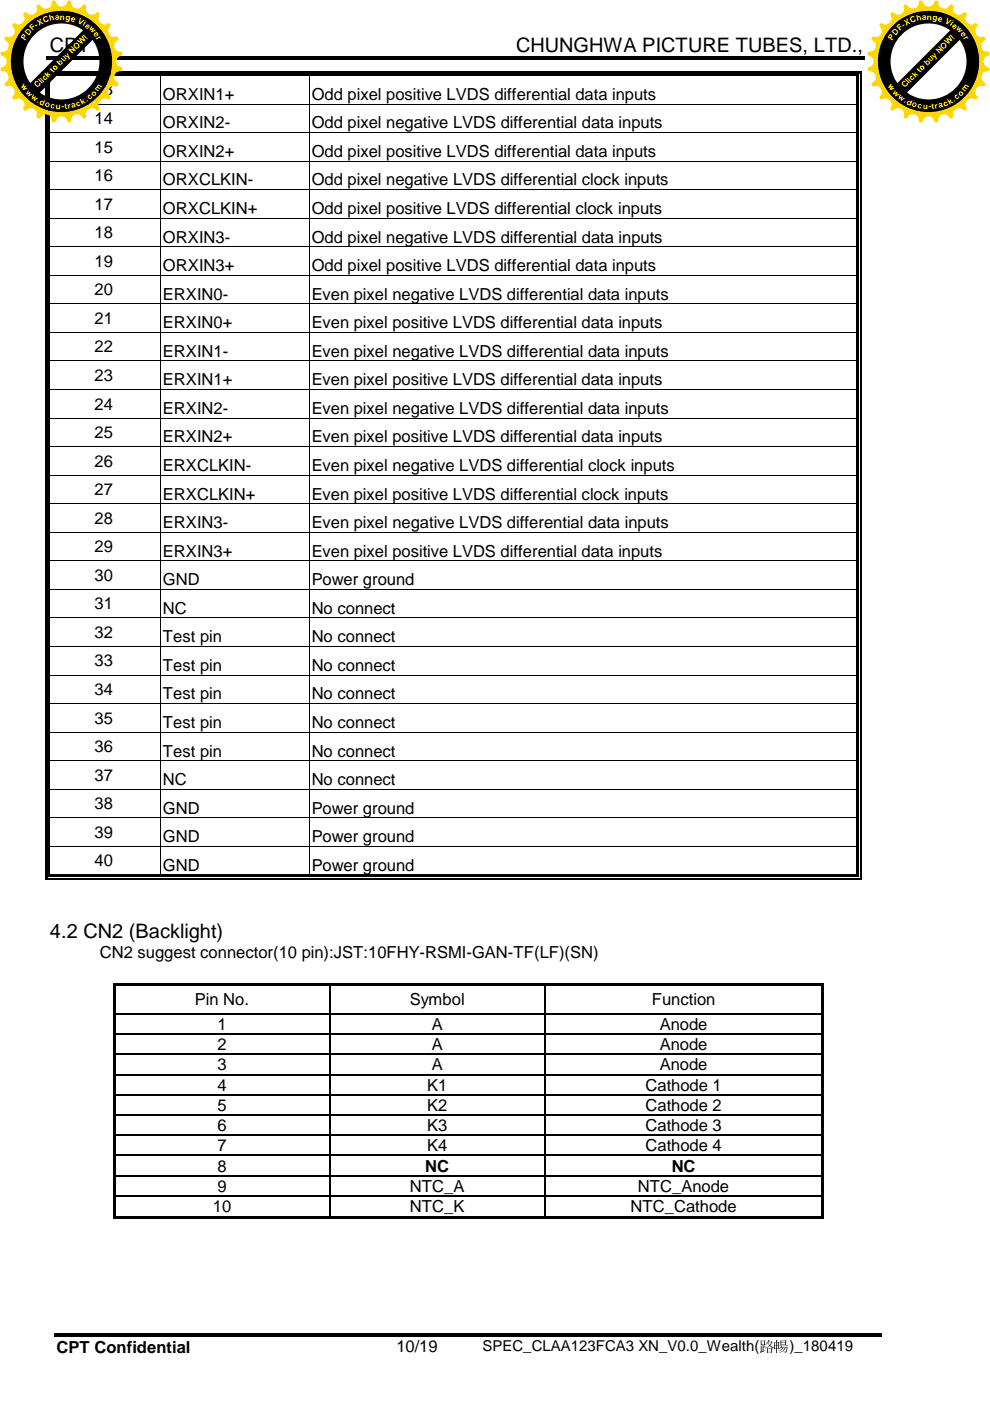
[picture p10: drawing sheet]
<svg xmlns="http://www.w3.org/2000/svg" width="210mm" height="297mm" viewBox="0 0 210 297" stroke-linecap="round" stroke-linejoin="round" font-family="sans-serif">
<g fill="#000">
<path d="M9.5 15h.5v1.1h-.5zM9.5 15h1v.5h-1zM9.8 11.9h82.1v.8h-82.1zM10.3 15.8h.2v.3h-.2zM10.3 15.8h.2v.2h-.2zM10.5 15h23.5v.5h-23.5zM34 16l.1 .1zM34 15h1v.5h-1zM34 15.8h1v.2h-1zM35 15h30.5v.5h-30.5zM65.5 16l.2 .1zM65.5 15h1v.5h-1z"/>
<path d="M65.5 15.8h1v.2h-1zM66.5 15h115.2v.5h-115.2zM91.6 11.9h.8v.8h-.8zM92.4 11.9h91v.8h-91zM181.7 15h1v.5h-1zM181.7 15.8h.5v.3h-.5zM181.7 15.8h.5v.2h-.5zM182.4 15h.3v1.1h-.3zM9.5 16.1h.5v5.9h-.5zM9.5 22h.5v.1h-.5zM9.5 22.1h.5v5.9h-.5zM9.5 28h.5v.2h-.5z"/>
<path d="M9.5 28.2h.5v5.9h-.5zM9.5 34.1h.5v.1h-.5zM10.3 22h.2v.1h-.2zM10.3 28h.2v.2h-.2zM10.3 34.1h.2v.1h-.2zM34 22h.1v.1h-.1zM34 28h.1v.2h-.1zM34 34.1h.1v.1h-.1zM65.5 22h.2v.1h-.2zM65.5 28h.2v.2h-.2zM65.5 34.1h.2v.1h-.2zM181.7 16.1h.5v5.9h-.5z"/>
<path d="M181.7 22h.5v.1h-.5zM181.7 22.1h.5v5.9h-.5zM181.7 28h.5v.2h-.5zM181.7 28.2h.5v5.9h-.5zM181.7 34.1h.5v.1h-.5zM182.4 22h.3v.1h-.3zM182.4 28h.3v.2h-.3zM182.4 34.1h.3v.1h-.3zM9.5 34.2h.5v5.9h-.5zM9.5 40.1h.5v.2h-.5zM9.5 40.3h.5v5.9h-.5zM9.5 46.2h.5v.2h-.5z"/>
<path d="M9.5 46.4h.5v5.8h-.5zM9.5 52.2h.5v.2h-.5zM9.5 52.4h.5v5.9h-.5zM9.5 58.3h.5v.2h-.5zM10.3 40.1h.2v.2h-.2zM10.3 46.2h.2v.2h-.2zM10.3 52.2h.2v.2h-.2zM10.3 58.3h.2v.2h-.2zM34 40.1h.1v.2h-.1zM34 46.2h.1v.2h-.1zM34 52.2h.1v.2h-.1zM34 58.3h.1v.2h-.1z"/>
<path d="M65.5 40.1h.2v.2h-.2zM65.5 46.2h.2v.2h-.2zM65.5 52.2h.2v.2h-.2zM65.5 58.3h.2v.2h-.2zM181.7 34.2h.5v5.9h-.5zM181.7 40.1h.5v.2h-.5zM181.7 40.3h.5v5.9h-.5zM181.7 46.2h.5v.2h-.5zM181.7 46.4h.5v5.8h-.5zM181.7 52.2h.5v.2h-.5zM181.7 52.4h.5v5.9h-.5zM181.7 58.3h.5v.2h-.5z"/>
<path d="M182.4 40.1h.3v.2h-.3zM182.4 46.2h.3v.2h-.3zM182.4 52.2h.3v.2h-.3zM182.4 58.3h.3v.2h-.3zM9.5 58.5h.5v5.8h-.5zM9.5 64.3h.5v.2h-.5zM9.5 64.5h.5v5.9h-.5zM9.5 70.4h.5v.2h-.5zM9.5 70.6h.5v5.9h-.5zM9.5 76.5h.5v.1h-.5zM10.3 64.3h.2v.2h-.2zM10.3 70.4h.2v.2h-.2z"/>
<path d="M10.3 76.5h.2v.1h-.2zM34 64.3h.1v.2h-.1zM34 70.4h.1v.2h-.1zM34 76.5h.1v.1h-.1zM65.5 64.3h.2v.2h-.2zM65.5 70.4h.2v.2h-.2zM65.5 76.5h.2v.1h-.2zM181.7 58.5h.5v5.8h-.5zM181.7 64.3h.5v.2h-.5zM181.7 64.5h.5v5.9h-.5zM181.7 70.4h.5v.2h-.5zM181.7 70.6h.5v5.9h-.5z"/>
<path d="M181.7 76.5h.5v.1h-.5zM182.4 64.3h.3v.2h-.3zM182.4 70.4h.3v.2h-.3zM182.4 76.5h.3v.1h-.3zM9.5 76.6h.5v5.9h-.5zM9.5 82.5h.5v.2h-.5zM9.5 82.7h.5v5.9h-.5zM9.5 88.6h.5v.1h-.5zM9.5 88.7h.5v5.9h-.5zM9.5 94.6h.5v.2h-.5zM10.3 82.5h.2v.2h-.2zM10.3 88.6h.2v.1h-.2z"/>
<path d="M10.3 94.6h.2v.2h-.2zM34 82.5h.1v.2h-.1zM34 88.6h.1v.1h-.1zM34 94.6h.1v.2h-.1zM65.5 82.5h.2v.2h-.2zM65.5 88.6h.2v.1h-.2zM65.5 94.6h.2v.2h-.2zM181.7 76.6h.5v5.9h-.5zM181.7 82.5h.5v.2h-.5zM181.7 82.7h.5v5.9h-.5zM181.7 88.6h.5v.1h-.5zM181.7 88.7h.5v5.9h-.5z"/>
<path d="M181.7 94.6h.5v.2h-.5zM182.4 82.5h.3v.2h-.3zM182.4 88.6h.3v.1h-.3zM182.4 94.6h.3v.2h-.3zM9.5 94.8h.5v5.9h-.5zM9.5 100.7h.5v.1h-.5zM9.5 100.8h.5v5.9h-.5zM9.5 106.7h.5v.2h-.5zM9.5 106.9h.5v5.9h-.5zM9.5 112.8h.5v.1h-.5zM9.5 112.9h.5v5.9h-.5zM9.5 118.8h.5v.2h-.5z"/>
<path d="M10.3 100.7h.2v.1h-.2zM10.3 106.7h.2v.2h-.2zM10.3 112.8h.2v.1h-.2zM10.3 118.8h.2v.2h-.2zM34 100.7h.1v.1h-.1zM34 106.7h.1v.2h-.1zM34 112.8h.1v.1h-.1zM34 118.8h.1v.2h-.1zM65.5 100.7h.2v.1h-.2zM65.5 106.7h.2v.2h-.2zM65.5 112.8h.2v.1h-.2zM65.5 118.8h.2v.2h-.2z"/>
<path d="M181.7 94.8h.5v5.9h-.5zM181.7 100.7h.5v.1h-.5zM181.7 100.8h.5v5.9h-.5zM181.7 106.7h.5v.2h-.5zM181.7 106.9h.5v5.9h-.5zM181.7 112.8h.5v.1h-.5zM181.7 112.9h.5v5.9h-.5zM181.7 118.8h.5v.2h-.5zM182.4 100.7h.3v.1h-.3zM182.4 106.7h.3v.2h-.3zM182.4 112.8h.3v.1h-.3zM182.4 118.8h.3v.2h-.3z"/>
<path d="M9.5 119h.5v5.9h-.5zM9.5 124.9h.5v.2h-.5zM9.5 125.1h.5v5.8h-.5zM9.5 130.9h.5v.2h-.5zM9.5 131.1h.5v5.9h-.5zM9.5 137h.5v.2h-.5zM10.3 124.9h.2v.2h-.2zM10.3 130.9h.2v.2h-.2zM10.3 137h.2v.2h-.2zM34 124.9h.1v.2h-.1zM34 130.9h.1v.2h-.1zM34 137h.1v.2h-.1z"/>
<path d="M65.5 124.9h.2v.2h-.2zM65.5 130.9h.2v.2h-.2zM65.5 137h.2v.2h-.2zM181.7 119h.5v5.9h-.5zM181.7 124.9h.5v.2h-.5zM181.7 125.1h.5v5.8h-.5zM181.7 130.9h.5v.2h-.5zM181.7 131.1h.5v5.9h-.5zM181.7 137h.5v.2h-.5zM182.4 124.9h.3v.2h-.3zM182.4 130.9h.3v.2h-.3zM182.4 137h.3v.2h-.3z"/>
<path d="M9.5 137.2h.5v5.8h-.5zM9.5 143h.5v.2h-.5zM9.5 143.2h.5v5.9h-.5zM9.5 149.1h.5v.2h-.5zM9.5 149.3h.5v5.9h-.5zM9.5 155.2h.5v.1h-.5zM10.3 143h.2v.2h-.2zM10.3 149.1h.2v.2h-.2zM10.3 155.2h.2v.1h-.2zM34 143h.1v.2h-.1zM34 149.1h.1v.2h-.1zM34 155.2h.1v.1h-.1z"/>
<path d="M65.5 143h.2v.2h-.2zM65.5 149.1h.2v.2h-.2zM65.5 155.2h.2v.1h-.2zM181.7 137.2h.5v5.8h-.5zM181.7 143h.5v.2h-.5zM181.7 143.2h.5v5.9h-.5zM181.7 149.1h.5v.2h-.5zM181.7 149.3h.5v5.9h-.5zM181.7 155.2h.5v.1h-.5zM182.4 143h.3v.2h-.3zM182.4 149.1h.3v.2h-.3zM182.4 155.2h.3v.1h-.3z"/>
<path d="M9.5 155.3h.5v5.9h-.5zM9.5 161.2h.5v.2h-.5zM9.5 161.4h.5v5.9h-.5zM9.5 167.3h.5v.1h-.5zM9.5 167.4h.5v5.9h-.5zM9.5 173.3h.5v.2h-.5zM9.5 173.5h.5v5.9h-.5zM9.5 179.4h.5v.1h-.5zM10.3 161.2h.2v.2h-.2zM10.3 167.3h.2v.1h-.2zM10.3 173.3h.2v.2h-.2zM10.3 179.4h.2v.1h-.2z"/>
<path d="M34 161.2h.1v.2h-.1zM34 167.3h.1v.1h-.1zM34 173.3h.1v.2h-.1zM34 179.4h.1v.1h-.1zM65.5 161.2h.2v.2h-.2zM65.5 167.3h.2v.1h-.2zM65.5 173.3h.2v.2h-.2zM65.5 179.4h.2v.1h-.2zM181.7 155.3h.5v5.9h-.5zM181.7 161.2h.5v.2h-.5zM181.7 161.4h.5v5.9h-.5zM181.7 167.3h.5v.1h-.5z"/>
<path d="M181.7 167.4h.5v5.9h-.5zM181.7 173.3h.5v.2h-.5zM181.7 173.5h.5v5.9h-.5zM181.7 179.4h.5v.1h-.5zM182.4 161.2h.3v.2h-.3zM182.4 167.3h.3v.1h-.3zM182.4 173.3h.3v.2h-.3zM182.4 179.4h.3v.1h-.3zM9.5 179.5h.5v5.9h-.5zM9.5 185.4h.5v1h-.5zM9.5 186.2h1v.2h-1zM10.3 185.4h.2v.5h-.2z"/>
<path d="M10.5 185.4h23.5v.5h-23.5zM34 185.4h1v.5h-1zM34 186.2h1v.2h-1zM35 185.4h30.5v.5h-30.5zM65.5 185.4h1v.5h-1zM65.5 186.2h1v.2h-1zM66.5 185.4h115.2v.5h-115.2zM181.7 179.5h.5v5.9h-.5zM181.7 186.2h1v.2h-1zM181.7 185.4h.5v.5h-.5zM182.4 185.4h.3v1h-.3zM24 208.4h.5v.6h-.5z"/>
<path d="M24 208.4h.5v.5h-.5zM24 209h.5v5.9h-.5zM24 214.9h.5v.2h-.5zM24 215.1h.5v4.1h-.5zM24 219.2h.5v.2h-.5zM24.5 208.4h45.3v.5h-45.3zM69.8 208.9l.2 .1zM69.8 208.4h.5v.5h-.5zM69.8 214.9h.2v.2h-.2zM69.8 219.2h.2v.2h-.2zM70.3 208.4h45.1v.5h-45.1zM115.4 208.9l.3 .1z"/>
<path d="M115.4 208.4h.6v.5h-.6zM115.4 214.9h.3v.2h-.3zM115.4 219.2h.3v.2h-.3zM116 208.4h58.1v.5h-58.1zM174.1 208.4h.5v.6h-.5zM174.1 208.4h.5v.5h-.5zM174.1 209h.5v5.9h-.5zM174.1 214.9h.5v.2h-.5zM174.1 215.1h.5v4.1h-.5zM174.1 219.2h.5v.2h-.5zM24 219.4h.5v4h-.5zM24 223.4h.5v.3h-.5z"/>
<path d="M24 223.7h.5v4h-.5zM24 227.7h.5v.3h-.5zM24 228h.5v4h-.5zM24 232h.5v.2h-.5zM24 232.2h.5v4.1h-.5zM24 236.3h.5v.2h-.5zM69.8 223.4h.2v.3h-.2zM69.8 227.7h.2v.3h-.2zM69.8 232h.2v.2h-.2zM69.8 236.3h.2v.2h-.2zM115.4 223.4h.3v.3h-.3zM115.4 227.7h.3v.3h-.3z"/>
<path d="M115.4 232h.3v.2h-.3zM115.4 236.3h.3v.2h-.3zM174.1 219.4h.5v4h-.5zM174.1 223.4h.5v.3h-.5zM174.1 223.7h.5v4h-.5zM174.1 227.7h.5v.3h-.5zM174.1 228h.5v4h-.5zM174.1 232h.5v.2h-.5zM174.1 232.2h.5v4.1h-.5zM174.1 236.3h.5v.2h-.5zM24 236.5h.5v4h-.5zM24 240.5h.5v.3h-.5z"/>
<path d="M24 240.8h.5v4h-.5zM24 244.8h.5v.3h-.5zM24 245.1h.5v4.2h-.5zM24 249.3h.5v.2h-.5zM24 249.5h.5v4h-.5zM24 253.5h.5v.3h-.5zM24 253.8h.5v4h-.5zM24 257.8h.5v.5h-.5zM24.5 257.8h45.3v.5h-45.3zM69.8 240.5h.2v.3h-.2zM69.8 244.8h.2v.3h-.2zM69.8 249.3h.2v.2h-.2z"/>
<path d="M69.8 253.5h.2v.3h-.2zM69.8 257.8h.5v.5h-.5zM70.3 257.8h45.1v.5h-45.1zM115.4 240.5h.3v.3h-.3zM115.4 244.8h.3v.3h-.3zM115.4 249.3h.3v.2h-.3zM115.4 253.5h.3v.3h-.3zM115.4 257.8h.6v.5h-.6zM116 257.8h58.1v.5h-58.1zM174.1 236.5h.5v4h-.5zM174.1 240.5h.5v.3h-.5zM174.1 240.8h.5v4h-.5z"/>
<path d="M174.1 244.8h.5v.3h-.5zM174.1 245.1h.5v4.2h-.5zM174.1 249.3h.5v.2h-.5zM174.1 249.5h.5v4h-.5zM174.1 253.5h.5v.3h-.5zM174.1 253.8h.5v4h-.5zM174.1 257.8h.5v.5h-.5zM11.5 282.7h40.4v.7h-40.4zM51.9 282.7h.8v.7h-.8zM52.7 282.7h43.3v.7h-43.3zM96 282.7h.8v.7h-.8zM96.8 282.7h90.2v.7h-90.2z"/>
</g>
<g fill="none" stroke="#000" stroke-width=".25">
<path d="M10.4 16.1v5.9M10.5 15.9h23.5M35 15.9h30.5M66.5 15.9h115.2M182.5 16.1v5.9M10.4 22.1v5.9M10.4 28.2v5.9M10.4 34.2v5.9M182.5 22.1v5.9M182.5 28.2v5.9M182.5 34.2v5.9M10.4 40.3v5.9"/>
<path d="M10.4 46.4v5.8M10.4 52.4v5.9M10.4 58.5v5.8M182.5 40.3v5.9M182.5 46.4v5.8M182.5 52.4v5.9M182.5 58.5v5.8M10.4 64.5v5.9M10.4 70.6v5.9M10.4 76.6v5.9M182.5 64.5v5.9M182.5 70.6v5.9"/>
<path d="M182.5 76.6v5.9M10.4 82.7v5.9M10.4 88.7v5.9M10.4 94.8v5.9M182.5 82.7v5.9M182.5 88.7v5.9M182.5 94.8v5.9M10.4 100.8v5.9M10.4 106.9v5.9M10.4 112.9v5.9M10.4 119v5.9M182.5 100.8v5.9"/>
<path d="M182.5 106.9v5.9M182.5 112.9v5.9M182.5 119v5.9M10.4 125.1v5.8M10.4 131.1v5.9M10.4 137.2v5.8M182.5 125.1v5.8M182.5 131.1v5.9M182.5 137.2v5.8M10.4 143.2v5.9M10.4 149.3v5.9M10.4 155.3v5.9"/>
<path d="M182.5 143.2v5.9M182.5 149.3v5.9M182.5 155.3v5.9M10.4 161.4v5.9M10.4 167.4v5.9M10.4 173.5v5.9M10.4 179.5v5.9M182.5 161.4v5.9M182.5 167.4v5.9M182.5 173.5v5.9M182.5 179.5v5.9M10.5 186.3h23.5"/>
<path d="M35 186.3h30.5M66.5 186.3h115.2M24.5 215h45.3M24.5 219.3h45.3M69.9 209v5.9M69.9 215.1v4.1M69.9 219.4v4M70 215h45.4M70 219.3h45.4M115.6 209v5.9M115.6 215.1v4.1M115.6 219.4v4"/>
<path d="M115.7 215h58.4M115.7 219.3h58.4M24.5 223.6h45.3M24.5 227.8h45.3M24.5 232.1h45.3M24.5 236.4h45.3M69.9 223.7v4M69.9 228v4M69.9 232.2v4.1M69.9 236.5v4M70 223.6h45.4M70 227.8h45.4"/>
<path d="M70 232.1h45.4M70 236.4h45.4M115.6 223.7v4M115.6 228v4M115.6 232.2v4.1M115.6 236.5v4M115.7 223.6h58.4M115.7 227.8h58.4M115.7 232.1h58.4M115.7 236.4h58.4M24.5 240.7h45.3M24.5 244.9h45.3"/>
<path d="M24.5 249.4h45.3M24.5 253.7h45.3M69.9 240.8v4M69.9 245.1v4.2M69.9 249.5v4M69.9 253.8v4M70 240.7h45.4M70 244.9h45.4M70 249.4h45.4M70 253.7h45.4M115.6 240.8v4M115.6 245.1v4.2"/>
<path d="M115.6 249.5v4M115.6 253.8v4M115.7 240.7h58.4M115.7 244.9h58.4M115.7 249.4h58.4M115.7 253.7h58.4"/>
</g>
<g fill="none" stroke="#000" stroke-width=".21">
<path d="M34 16.1v5.9M65.6 16.1v5.9M10.5 22.1h23.5M10.5 28.1h23.5M10.5 34.2h23.5M34 22.1v5.9M34 28.2v5.9M34 34.2v5.9M34.1 22.1h31.4M34.1 28.1h31.4M34.1 34.2h31.4M65.6 22.1v5.9"/>
<path d="M65.6 28.2v5.9M65.6 34.2v5.9M65.7 22.1h116M65.7 28.1h116M65.7 34.2h116M10.5 40.2h23.5M10.5 46.3h23.5M10.5 52.3h23.5M10.5 58.4h23.5M34 40.3v5.9M34 46.4v5.8M34 52.4v5.9"/>
<path d="M34 58.5v5.8M34.1 40.2h31.4M34.1 46.3h31.4M34.1 52.3h31.4M34.1 58.4h31.4M65.6 40.3v5.9M65.6 46.4v5.8M65.6 52.4v5.9M65.6 58.5v5.8M65.7 40.2h116M65.7 46.3h116M65.7 52.3h116"/>
<path d="M65.7 58.4h116M10.5 64.4h23.5M10.5 70.5h23.5M10.5 76.5h23.5M34 64.5v5.9M34 70.6v5.9M34 76.6v5.9M34.1 64.4h31.4M34.1 70.5h31.4M34.1 76.5h31.4M65.6 64.5v5.9M65.6 70.6v5.9"/>
<path d="M65.6 76.6v5.9M65.7 64.4h116M65.7 70.5h116M65.7 76.5h116M10.5 82.6h23.5M10.5 88.6h23.5M10.5 94.7h23.5M34 82.7v5.9M34 88.7v5.9M34 94.8v5.9M34.1 82.6h31.4M34.1 88.6h31.4"/>
<path d="M34.1 94.7h31.4M65.6 82.7v5.9M65.6 88.7v5.9M65.6 94.8v5.9M65.7 82.6h116M65.7 88.6h116M65.7 94.7h116M10.5 100.8h23.5M10.5 106.8h23.5M10.5 112.9h23.5M10.5 118.9h23.5M34 100.8v5.9"/>
<path d="M34 106.9v5.9M34 112.9v5.9M34 119v5.9M34.1 100.8h31.4M34.1 106.8h31.4M34.1 112.9h31.4M34.1 118.9h31.4M65.6 100.8v5.9M65.6 106.9v5.9M65.6 112.9v5.9M65.6 119v5.9M65.7 100.8h116"/>
<path d="M65.7 106.8h116M65.7 112.9h116M65.7 118.9h116M10.5 125h23.5M10.5 131h23.5M10.5 137.1h23.5M34 125.1v5.8M34 131.1v5.9M34 137.2v5.8M34.1 125h31.4M34.1 131h31.4M34.1 137.1h31.4"/>
<path d="M65.6 125.1v5.8M65.6 131.1v5.9M65.6 137.2v5.8M65.7 125h116M65.7 131h116M65.7 137.1h116M10.5 143.1h23.5M10.5 149.2h23.5M10.5 155.2h23.5M34 143.2v5.9M34 149.3v5.9M34 155.3v5.9"/>
<path d="M34.1 143.1h31.4M34.1 149.2h31.4M34.1 155.2h31.4M65.6 143.2v5.9M65.6 149.3v5.9M65.6 155.3v5.9M65.7 143.1h116M65.7 149.2h116M65.7 155.2h116M10.5 161.3h23.5M10.5 167.3h23.5M10.5 173.4h23.5"/>
<path d="M10.5 179.5h23.5M34 161.4v5.9M34 167.4v5.9M34 173.5v5.9M34 179.5v5.9M34.1 161.3h31.4M34.1 167.3h31.4M34.1 173.4h31.4M34.1 179.5h31.4M65.6 161.4v5.9M65.6 167.4v5.9M65.6 173.5v5.9"/>
<path d="M65.6 179.5v5.9M65.7 161.3h116M65.7 167.3h116M65.7 173.4h116M65.7 179.5h116"/>
</g>
<path d="M2.7 5.1a1.03 1.03 0 0 0 .4 1.1 1.25 1.25 0 0 1-.3 1.3 1.25 1.25 0 0 1-1.3 .3h-.3l-.2 .2a1.03 1.03 0 0 0 .7 1 1.25 1.25 0 0 1 0 1.3 1.25 1.25 0 0 1-1.2 .6l-.3 .1-.1 .3a1.03 1.03 0 0 0 .9 .8 1.25 1.25 0 0 1 .4 1.3 1.25 1.25 0 0 1-1 .9l-.2 .1-.1 .3a1.03 1.03 0 0 0 1.1 .5 1.25 1.25 0 0 1 .7 1.2 1.25 1.25 0 0 1-.8 1.1l-.1 .2v.3a1.03 1.03 0 0 0 1.2 .2 1.25 1.25 0 0 1 .9 1 1.25 1.25 0 0 1-.4 1.2l-.1 .3 .1 .3a1.03 1.03 0 0 0 1.2-.1 1.25 1.25 0 0 1 1.1 .6 1.25 1.25 0 0 1 0 1.3l-.1 .3 .2 .3a1.03 1.03 0 0 0 1.1-.4 1.25 1.25 0 0 1 1.3 .3 1.25 1.25 0 0 1 .3 1.3v.3l.2 .2a1.03 1.03 0 0 0 1-.7 1.25 1.25 0 0 1 1.3 0 1.25 1.25 0 0 1 .6 1.2l.1 .2 .3 .1a1.03 1.03 0 0 0 .8-.9 1.25 1.25 0 0 1 1.3-.3 1.25 1.25 0 0 1 .9 1l.1 .2h.3a1.03 1.03 0 0 0 .5-1 1.25 1.25 0 0 1 1.2-.7 1.25 1.25 0 0 1 1.1 .7l.2 .2h.3a1.03 1.03 0 0 0 .2-1.2 1.25 1.25 0 0 1 1-1 1.25 1.25 0 0 1 1.2 .5l.3 .1 .3-.1a1.03 1.03 0 0 0-.1-1.2 1.25 1.25 0 0 1 .6-1.2 1.25 1.25 0 0 1 1.3 .1h.3l.3-.1a1.03 1.03 0 0 0-.4-1.2 1.25 1.25 0 0 1 .3-1.2 1.25 1.25 0 0 1 1.3-.3h.3l.2-.3a1.03 1.03 0 0 0-.7-1 1.25 1.25 0 0 1 0-1.3 1.25 1.25 0 0 1 1.2-.6l.2-.1 .1-.3a1.03 1.03 0 0 0-.9-.7 1.25 1.25 0 0 1-.3-1.3 1.25 1.25 0 0 1 1-.9l.2-.2v-.3a1.03 1.03 0 0 0-1-.5 1.25 1.25 0 0 1-.7-1.1 1.25 1.25 0 0 1 .7-1.1l.2-.2v-.4a1.03 1.03 0 0 0-1.2-.2 1.25 1.25 0 0 1-1-.9 1.25 1.25 0 0 1 .5-1.2l.1-.3-.1-.3a1.03 1.03 0 0 0-1.2 .1 1.25 1.25 0 0 1-1.2-.7 1.25 1.25 0 0 1 .1-1.3v-.2l-.1-.3a1.03 1.03 0 0 0-1.2 .4 1.25 1.25 0 0 1-1.2-.3 1.25 1.25 0 0 1-.3-1.3v-.3l-.3-.2a1.03 1.03 0 0 0-1 .7 1.25 1.25 0 0 1-1.3 0 1.25 1.25 0 0 1-.6-1.2l-.1-.3-.3-.1a1.03 1.03 0 0 0-.7 .9 1.25 1.25 0 0 1-1.3 .4 1.25 1.25 0 0 1-.9-1l-.2-.2-.3-.1a1.03 1.03 0 0 0-.5 1.1 1.25 1.25 0 0 1-1.1 .7 1.25 1.25 0 0 1-1.1-.8l-.2-.1h-.4a1.03 1.03 0 0 0-.2 1.2 1.25 1.25 0 0 1-.9 .9 1.25 1.25 0 0 1-1.2-.4l-.3-.1-.3 .1a1.03 1.03 0 0 0 .1 1.2 1.25 1.25 0 0 1-.7 1.1 1.25 1.25 0 0 1-1.3 0l-.2-.1zM2.3 13a10.8 10.8 0 0 0 21.5 0 10.8 10.8 0 0 0-21.5 0z" fill-rule="evenodd" fill="#ffd700"/>
<path d="M2.3 13a10.8 10.8 0 0 0 21.5 0 10.8 10.8 0 0 0-21.5 0zM4.8 13a8.2 8.2 0 0 0 16.5 0 8.2 8.2 0 0 0-16.5 0z" fill-rule="evenodd" fill="#000"/>
<circle cx="13" cy="13" r="8.2" fill="none" stroke="#000" stroke-width=".35"/>
<path d="M6.3 17.8l11.5-11.5 1 .9 1 1.1-11.5 11.5-1.1-1z" fill="#000"/>
<path d="M186.5 5.1a1.03 1.03 0 0 0 .4 1.1 1.25 1.25 0 0 1-.3 1.3 1.25 1.25 0 0 1-1.3 .3h-.3l-.2 .2a1.03 1.03 0 0 0 .7 1 1.25 1.25 0 0 1 0 1.3 1.25 1.25 0 0 1-1.2 .6l-.2 .1-.1 .3a1.03 1.03 0 0 0 .9 .8 1.25 1.25 0 0 1 .3 1.3 1.25 1.25 0 0 1-1 .9l-.2 .1v.3a1.03 1.03 0 0 0 1 .5 1.25 1.25 0 0 1 .7 1.2 1.25 1.25 0 0 1-.7 1.1l-.2 .2v.3a1.03 1.03 0 0 0 1.2 .2 1.25 1.25 0 0 1 1 1 1.25 1.25 0 0 1-.5 1.2l-.1 .3 .1 .3a1.03 1.03 0 0 0 1.2-.1 1.25 1.25 0 0 1 1.2 .6 1.25 1.25 0 0 1-.1 1.3v.3l.1 .3a1.03 1.03 0 0 0 1.2-.4 1.25 1.25 0 0 1 1.2 .3 1.25 1.25 0 0 1 .3 1.3v.3l.3 .2a1.03 1.03 0 0 0 1-.7 1.25 1.25 0 0 1 1.3 0 1.25 1.25 0 0 1 .6 1.2l.1 .2 .3 .1a1.03 1.03 0 0 0 .7-.9 1.25 1.25 0 0 1 1.3-.3 1.25 1.25 0 0 1 .9 1l.2 .2h.3a1.03 1.03 0 0 0 .5-1 1.25 1.25 0 0 1 1.1-.7 1.25 1.25 0 0 1 1.1 .7l.2 .2h.4a1.03 1.03 0 0 0 .2-1.2 1.25 1.25 0 0 1 .9-1 1.25 1.25 0 0 1 1.3 .5l.2 .1 .3-.1a1.03 1.03 0 0 0-.1-1.2 1.25 1.25 0 0 1 .7-1.2 1.25 1.25 0 0 1 1.3 .1h.2l.3-.1a1.03 1.03 0 0 0-.4-1.2 1.25 1.25 0 0 1 .3-1.2 1.25 1.25 0 0 1 1.3-.3h.3l.2-.3a1.03 1.03 0 0 0-.7-1 1.25 1.25 0 0 1 0-1.3 1.25 1.25 0 0 1 1.2-.6l.3-.1 .1-.3a1.03 1.03 0 0 0-.9-.7 1.25 1.25 0 0 1-.4-1.3 1.25 1.25 0 0 1 1-.9l.2-.2 .1-.3a1.03 1.03 0 0 0-1.1-.5 1.25 1.25 0 0 1-.7-1.1 1.25 1.25 0 0 1 .8-1.1l.1-.2v-.4a1.03 1.03 0 0 0-1.2-.2 1.25 1.25 0 0 1-.9-.9 1.25 1.25 0 0 1 .4-1.2l.1-.3-.1-.3a1.03 1.03 0 0 0-1.2 .1 1.25 1.25 0 0 1-1.1-.7 1.25 1.25 0 0 1 0-1.3l.1-.2-.2-.3a1.03 1.03 0 0 0-1.1 .4 1.25 1.25 0 0 1-1.3-.3 1.25 1.25 0 0 1-.3-1.3v-.3l-.2-.2a1.03 1.03 0 0 0-1 .7 1.25 1.25 0 0 1-1.3 0 1.25 1.25 0 0 1-.6-1.2l-.1-.3-.3-.1a1.03 1.03 0 0 0-.8 .9 1.25 1.25 0 0 1-1.3 .4 1.25 1.25 0 0 1-.9-1l-.1-.2-.3-.1a1.03 1.03 0 0 0-.5 1.1 1.25 1.25 0 0 1-1.2 .7 1.25 1.25 0 0 1-1.1-.8l-.2-.1h-.3a1.03 1.03 0 0 0-.2 1.2 1.25 1.25 0 0 1-.9 .9 1.25 1.25 0 0 1-1.3-.4l-.3-.1-.3 .1a1.03 1.03 0 0 0 .1 1.2 1.25 1.25 0 0 1-.6 1.1 1.25 1.25 0 0 1-1.3 0l-.3-.1zM186.1 13a10.8 10.8 0 0 0 21.5 0 10.8 10.8 0 0 0-21.5 0z" fill-rule="evenodd" fill="#ffd700"/>
<path d="M186.1 13a10.8 10.8 0 0 0 21.5 0 10.8 10.8 0 0 0-21.5 0zM188.6 13a8.2 8.2 0 0 0 16.5 0 8.2 8.2 0 0 0-16.5 0z" fill-rule="evenodd" fill="#000"/>
<circle cx="196.9" cy="13" r="8.2" fill="none" stroke="#000" stroke-width=".35"/>
<path d="M190.1 17.8l11.5-11.5 1.1 .9 .9 1.1-11.4 11.5-1.1-1z" fill="#000"/>
<g font-size="4.2">
<text x="10.6" y="10.9">CPT</text>
<text x="109.4" y="10.9">CHUNGHWA PICTURE TUBES, LTD.,</text>
<text x="10.6" y="198.9">4.2 CN2 (Backlight)</text>
</g>
<g font-size="3.5">
<text x="20.1" y="20.2">13</text>
<text x="34.5" y="21.2">ORXIN1+</text>
<text x="66.1" y="21.2">Odd pixel positive LVDS differential data inputs</text>
<text x="20.1" y="26.3">14</text>
<text x="34.5" y="27.2">ORXIN2-</text>
<text x="66.1" y="27.2">Odd pixel negative LVDS differential data inputs</text>
<text x="20.1" y="32.3">15</text>
<text x="34.5" y="33.3">ORXIN2+</text>
<text x="66.1" y="33.3">Odd pixel positive LVDS differential data inputs</text>
<text x="20.1" y="38.4">16</text>
<text x="34.5" y="39.3">ORXCLKIN-</text>
<text x="66.1" y="39.3">Odd pixel negative LVDS differential clock inputs</text>
<text x="20.1" y="44.5">17</text>
<text x="34.5" y="45.4">ORXCLKIN+</text>
<text x="66.1" y="45.4">Odd pixel positive LVDS differential clock inputs</text>
<text x="20.1" y="50.5">18</text>
<text x="34.5" y="51.4">ORXIN3-</text>
<text x="66.1" y="51.4">Odd pixel negative LVDS differential data inputs</text>
<text x="20.1" y="56.6">19</text>
<text x="34.5" y="57.5">ORXIN3+</text>
<text x="66.1" y="57.5">Odd pixel positive LVDS differential data inputs</text>
<text x="20.1" y="62.6">20</text>
<text x="34.5" y="63.5">ERXIN0-</text>
<text x="66.1" y="63.5">Even pixel negative LVDS differential data inputs</text>
<text x="20.1" y="68.7">21</text>
<text x="34.5" y="69.6">ERXIN0+</text>
<text x="66.1" y="69.6">Even pixel positive LVDS differential data inputs</text>
<text x="20.1" y="74.7">22</text>
<text x="34.5" y="75.6">ERXIN1-</text>
<text x="66.1" y="75.6">Even pixel negative LVDS differential data inputs</text>
<text x="20.1" y="80.8">23</text>
<text x="34.5" y="81.7">ERXIN1+</text>
<text x="66.1" y="81.7">Even pixel positive LVDS differential data inputs</text>
<text x="20.1" y="86.8">24</text>
<text x="34.5" y="87.8">ERXIN2-</text>
<text x="66.1" y="87.8">Even pixel negative LVDS differential data inputs</text>
<text x="20.1" y="92.9">25</text>
<text x="34.5" y="93.8">ERXIN2+</text>
<text x="66.1" y="93.8">Even pixel positive LVDS differential data inputs</text>
<text x="20.1" y="98.9">26</text>
<text x="34.5" y="99.9">ERXCLKIN-</text>
<text x="66.1" y="99.9">Even pixel negative LVDS differential clock inputs</text>
<text x="20.1" y="105">27</text>
<text x="34.5" y="105.9">ERXCLKIN+</text>
<text x="66.1" y="105.9">Even pixel positive LVDS differential clock inputs</text>
<text x="20.1" y="111">28</text>
<text x="34.5" y="112">ERXIN3-</text>
<text x="66.1" y="112">Even pixel negative LVDS differential data inputs</text>
<text x="20.1" y="117.1">29</text>
<text x="34.5" y="118">ERXIN3+</text>
<text x="66.1" y="118">Even pixel positive LVDS differential data inputs</text>
<text x="20.1" y="123.1">30</text>
<text x="34.5" y="124.1">GND</text>
<text x="66.1" y="124.1">Power ground</text>
<text x="20.1" y="129.2">31</text>
<text x="34.5" y="130.1">NC</text>
<text x="66.1" y="130.1">No connect</text>
<text x="20.1" y="135.3">32</text>
<text x="34.5" y="136.2">Test pin</text>
<text x="66.1" y="136.2">No connect</text>
<text x="20.1" y="141.3">33</text>
<text x="34.5" y="142.2">Test pin</text>
<text x="66.1" y="142.2">No connect</text>
<text x="20.1" y="147.4">34</text>
<text x="34.5" y="148.3">Test pin</text>
<text x="66.1" y="148.3">No connect</text>
<text x="20.1" y="153.4">35</text>
<text x="34.5" y="154.3">Test pin</text>
<text x="66.1" y="154.3">No connect</text>
<text x="20.1" y="159.5">36</text>
<text x="34.5" y="160.4">Test pin</text>
<text x="66.1" y="160.4">No connect</text>
<text x="20.1" y="165.5">37</text>
<text x="34.5" y="166.5">NC</text>
<text x="66.1" y="166.5">No connect</text>
<text x="20.1" y="171.6">38</text>
<text x="34.5" y="172.5">GND</text>
<text x="66.1" y="172.5">Power ground</text>
<text x="20.1" y="177.6">39</text>
<text x="34.5" y="178.6">GND</text>
<text x="66.1" y="178.6">Power ground</text>
<text x="20.1" y="183.7">40</text>
<text x="34.5" y="184.6">GND</text>
<text x="66.1" y="184.6">Power ground</text>
<text x="21.2" y="203.1">CN2 suggest connector(10 pin):JST:10FHY-RSMI-GAN-TF(LF)(SN)</text>
<text x="41.3" y="213.1">Pin No.</text>
<text x="86.9" y="213.1">Symbol</text>
<text x="138.2" y="213.1">Function</text>
<text x="46.1" y="218.4">1</text>
<text x="91.5" y="218.4">A</text>
<text x="139.9" y="218.4">Anode</text>
<text x="46.1" y="222.7">2</text>
<text x="46.1" y="226.9">3</text>
<text x="91.5" y="222.7">A</text>
<text x="91.5" y="226.9">A</text>
<text x="139.9" y="222.7">Anode</text>
<text x="139.9" y="226.9">Anode</text>
<text x="46.1" y="231.2">4</text>
<text x="90.6" y="231.2">K1</text>
<text x="136.9" y="231.2">Cathode 1</text>
<text x="46.1" y="235.5">5</text>
<text x="46.1" y="239.8">6</text>
<text x="90.6" y="235.5">K2</text>
<text x="90.6" y="239.8">K3</text>
<text x="136.9" y="235.5">Cathode 2</text>
<text x="136.9" y="239.8">Cathode 3</text>
<text x="46.1" y="244.1">7</text>
<text x="90.6" y="244.1">K4</text>
<text x="136.9" y="244.1">Cathode 4</text>
<text x="46.1" y="248.4">8</text>
<text x="90.2" y="248.5">NC</text>
<text x="142.4" y="248.5">NC</text>
<text x="45.1" y="257">10</text>
<text x="46.1" y="252.8">9</text>
<text x="86.9" y="252.8">NTC_A</text>
<text x="86.9" y="257">NTC_K</text>
<text x="133.7" y="257">NTC_Cathode</text>
<text x="135.3" y="252.8">NTC_Anode</text>
<text x="12" y="286.9">CPT Confidential</text>
<text x="84" y="286.7">10/19</text>
</g>
<text font-size="3.2" x="102.3" y="286.5">SPEC_CLAA123FCA3 XN_V0.0_Wealth(路暢)_180419</text>
<g font-size="1.7" fill="#ffd700">
<text x="7.8" y="5.9" transform="rotate(-35 7.8 5.9)">-</text>
<text x="8.3" y="5.5" transform="rotate(-29 8.3 5.5)">X</text>
<text x="9.4" y="4.9" transform="rotate(-20 9.4 4.9)">C</text>
<text x="10.6" y="4.5" transform="rotate(-13 10.6 4.5)">h</text>
<text x="11.7" y="4.3" transform="rotate(-6 11.7 4.3)">a</text>
<text x="12.7" y="4.2" transform="rotate(1 12.7 4.2)">n</text>
<text x="13.8" y="4.2" transform="rotate(9 13.8 4.2)">g</text>
<text x="14.9" y="4.4" transform="rotate(15 14.9 4.4)">e</text>
<text x="16.4" y="4.8" transform="rotate(26 16.4 4.8)">V</text>
<text x="17.5" y="5.4" transform="rotate(32 17.5 5.4)">i</text>
<text x="17.9" y="5.6" transform="rotate(36 17.9 5.6)">e</text>
<text x="191.6" y="5.9" transform="rotate(-35 191.6 5.9)">-</text>
<text x="192.1" y="5.5" transform="rotate(-29 192.1 5.5)">X</text>
<text x="193.2" y="4.9" transform="rotate(-20 193.2 4.9)">C</text>
<text x="194.4" y="4.5" transform="rotate(-13 194.4 4.5)">h</text>
<text x="195.5" y="4.3" transform="rotate(-6 195.5 4.3)">a</text>
<text x="196.5" y="4.2" transform="rotate(1 196.5 4.2)">n</text>
<text x="197.7" y="4.2" transform="rotate(9 197.7 4.2)">g</text>
<text x="198.8" y="4.4" transform="rotate(15 198.8 4.4)">e</text>
<text x="200.2" y="4.8" transform="rotate(26 200.2 4.8)">V</text>
<text x="201.3" y="5.4" transform="rotate(32 201.3 5.4)">i</text>
<text x="201.7" y="5.6" transform="rotate(36 201.7 5.6)">e</text>
<text x="5.3" y="8.6" transform="rotate(-56 5.3 8.6)">P</text>
<text x="6" y="7.6" transform="rotate(-48 6 7.6)">D</text>
<text x="6.9" y="6.6" transform="rotate(-40 6.9 6.6)">F</text>
<text x="18.7" y="6.2" transform="rotate(44 18.7 6.2)">w</text>
<text x="19.7" y="7.2" transform="rotate(52 19.7 7.2)">e</text>
<text x="20.3" y="8" transform="rotate(58 20.3 8)">r</text>
<text x="189.2" y="8.6" transform="rotate(-56 189.2 8.6)">P</text>
<text x="189.9" y="7.6" transform="rotate(-48 189.9 7.6)">D</text>
<text x="190.8" y="6.6" transform="rotate(-40 190.8 6.6)">F</text>
<text x="202.6" y="6.2" transform="rotate(44 202.6 6.2)">w</text>
<text x="203.6" y="7.2" transform="rotate(52 203.6 7.2)">e</text>
<text x="204.2" y="8" transform="rotate(58 204.2 8)">r</text>
<text x="4.3" y="18.3" transform="rotate(55 4.3 18.3)">w</text>
<text x="5.3" y="19.6" transform="rotate(46 5.3 19.6)">w</text>
<text x="6.5" y="20.8" transform="rotate(36 6.5 20.8)">w</text>
<text x="7.7" y="21.7" transform="rotate(30 7.7 21.7)">.</text>
<text x="8" y="18.8" transform="rotate(-45 8 18.8)">Click to buy NOW!</text>
<text x="8.3" y="22" transform="rotate(25 8.3 22)">d</text>
<text x="9.4" y="22.5" transform="rotate(18 9.4 22.5)">o</text>
<text x="10.6" y="22.9" transform="rotate(11 10.6 22.9)">c</text>
<text x="11.8" y="23.1" transform="rotate(4 11.8 23.1)">u</text>
<text x="13" y="23.2" transform="rotate(-2 13 23.2)">-</text>
<text x="13.7" y="23.1" transform="rotate(-6 13.7 23.1)">t</text>
<text x="14.4" y="23.1" transform="rotate(-10 14.4 23.1)">r</text>
<text x="15.3" y="22.9" transform="rotate(-15 15.3 22.9)">a</text>
<text x="16.4" y="22.6" transform="rotate(-22 16.4 22.6)">c</text>
<text x="17.5" y="22.2" transform="rotate(-29 17.5 22.2)">k</text>
<text x="18.4" y="21.6" transform="rotate(-34 18.4 21.6)">.</text>
<text x="19" y="21.3" transform="rotate(-38 19 21.3)">c</text>
<text x="19.9" y="20.5" transform="rotate(-45 19.9 20.5)">o</text>
<text x="20.8" y="19.6" transform="rotate(-54 20.8 19.6)">m</text>
<text x="188.2" y="18.3" transform="rotate(55 188.2 18.3)">w</text>
<text x="189.1" y="19.6" transform="rotate(46 189.1 19.6)">w</text>
<text x="190.3" y="20.8" transform="rotate(36 190.3 20.8)">w</text>
<text x="191.6" y="21.7" transform="rotate(30 191.6 21.7)">.</text>
<text x="191.8" y="18.8" transform="rotate(-45 191.8 18.8)">Click to buy NOW!</text>
<text x="192.1" y="22" transform="rotate(25 192.1 22)">d</text>
<text x="193.3" y="22.5" transform="rotate(18 193.3 22.5)">o</text>
<text x="194.5" y="22.9" transform="rotate(11 194.5 22.9)">c</text>
<text x="195.6" y="23.1" transform="rotate(4 195.6 23.1)">u</text>
<text x="196.9" y="23.2" transform="rotate(-2 196.9 23.2)">-</text>
<text x="197.6" y="23.1" transform="rotate(-6 197.6 23.1)">t</text>
<text x="198.3" y="23.1" transform="rotate(-10 198.3 23.1)">r</text>
<text x="199.1" y="22.9" transform="rotate(-15 199.1 22.9)">a</text>
<text x="200.2" y="22.6" transform="rotate(-22 200.2 22.6)">c</text>
<text x="201.3" y="22.2" transform="rotate(-29 201.3 22.2)">k</text>
<text x="202.3" y="21.6" transform="rotate(-34 202.3 21.6)">.</text>
<text x="202.8" y="21.3" transform="rotate(-38 202.8 21.3)">c</text>
<text x="203.7" y="20.5" transform="rotate(-45 203.7 20.5)">o</text>
<text x="204.6" y="19.6" transform="rotate(-54 204.6 19.6)">m</text>
</g>
</svg>
